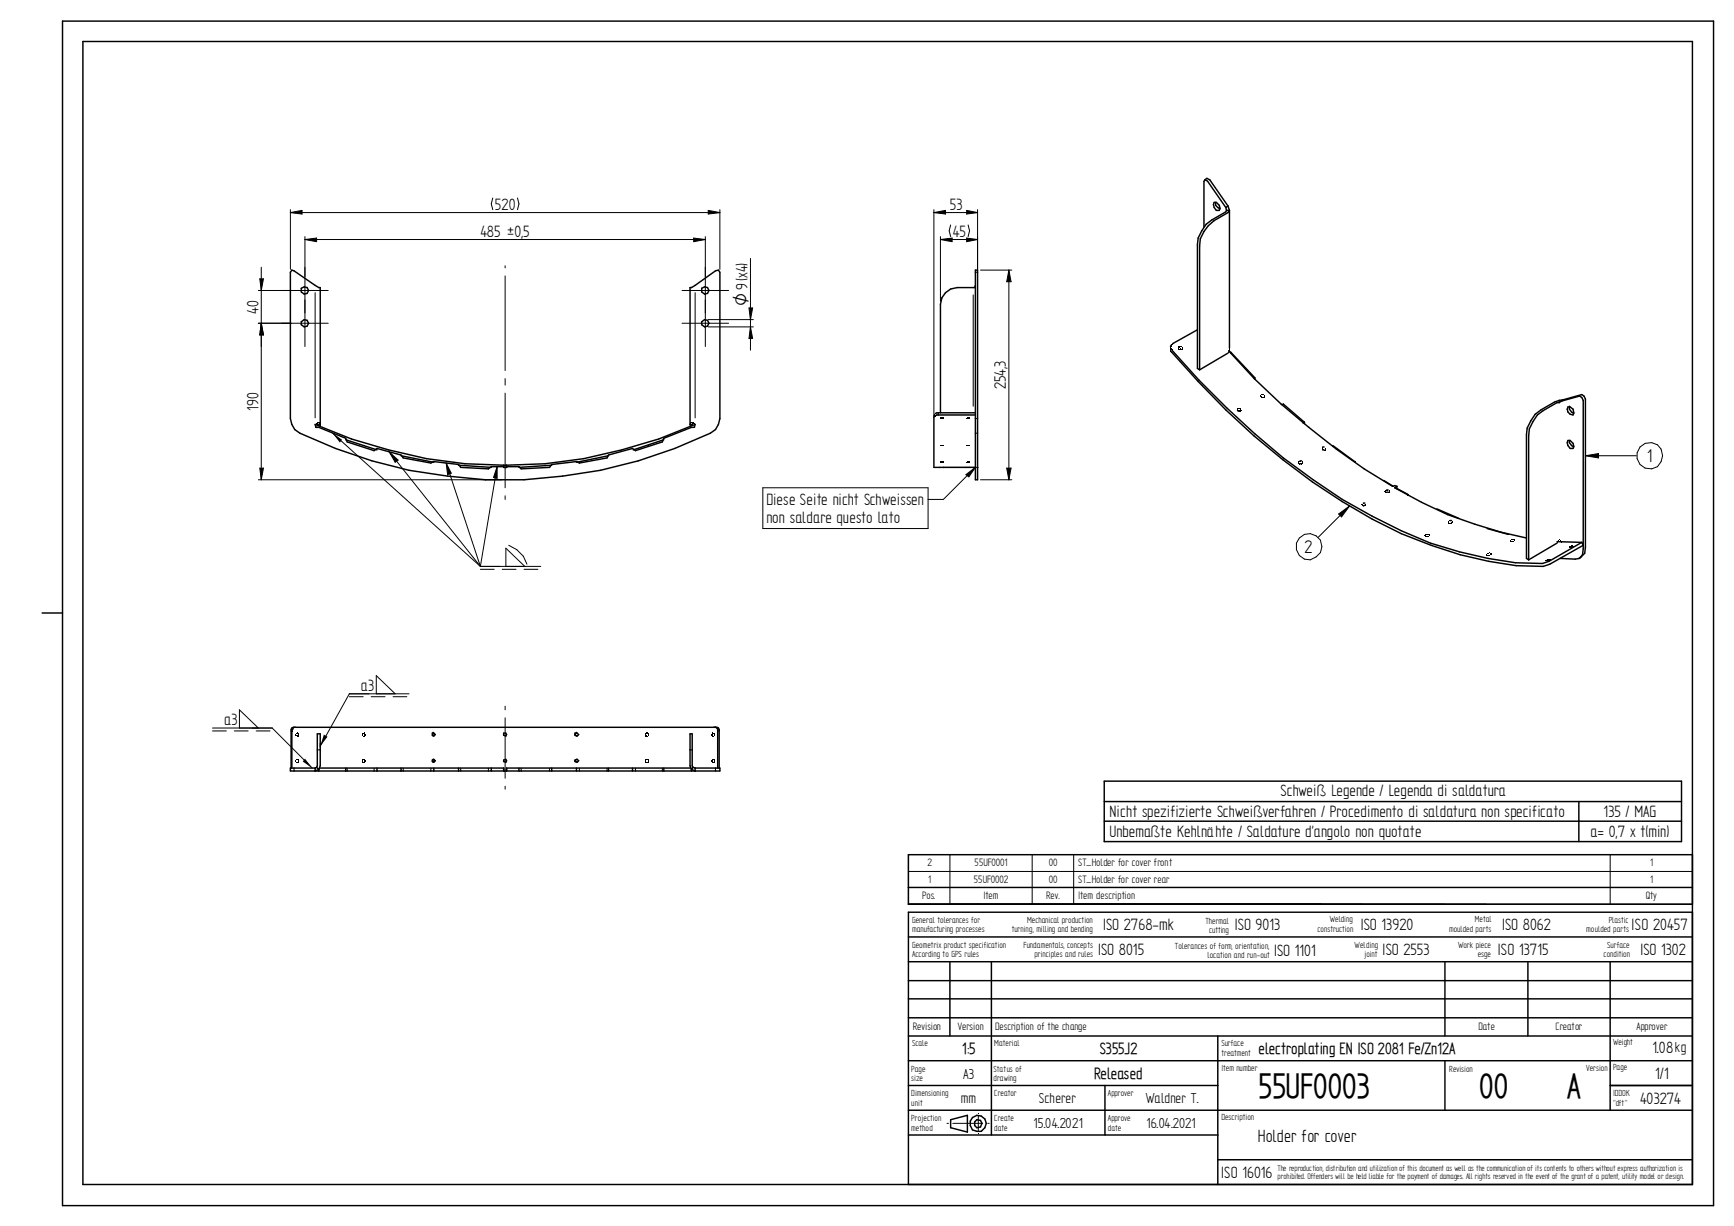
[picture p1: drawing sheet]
<svg xmlns="http://www.w3.org/2000/svg" width="420mm" height="297mm" viewBox="0 0 420 297" stroke-linecap="round" stroke-linejoin="round" font-family="sans-serif">
<g fill="none" stroke="#000" stroke-width=".35">
<path d="M15.2 5.1h400v287h-400zM20.1 10.1h390v276.9h-390zM291.9 43.6l.5-.4 .7 .4 4.4 6.3M294.2 49h.5l.7 .7 .2 .7-.2 .6h-.7l-.5-.7-.2-.7zM294.6 49v.7l1 .9M297 50.3l-4.4-6.4-.5-.3-.4 .3v11.1M297 50.3l.2 .7M297.2 51h.7M297.2 51l-.2 .3-3.3 2a8.1 8.1 0 0 0-3.6 6v30l.6 .3M297.5 49.9l-.5 .4M297.5 49.9l.4 1.1M297.9 51l-.4 .5a11 11 0 0 0-6.7 6.4l-.1 1.7v30"/>
<path d="M297.9 51v33.3M73 69.8l.7-.3 .7 .2 .4 .7-.4 .7-.7 .2-.7-.6zM73 78l.7-.6 .7 .2 .4 .7-.4 .7-.7 .2-.7-.5zM170 69.8l.7-.3 .7 .2 .4 .7-.4 .7-.7 .2-.7-.6zM170 78l.7-.6 .7 .2 .4 .7-.4 .7-.7 .2-.7-.5zM236.3 65.4h.6v50.8h-.6zM236.3 69.1l-.1 .6h-4.3a4.2 4.2 0 0 0-4 4v26.3M290.1 79.9l-6 3.4M283.8 85.2a176.1 176.1 0 0 0 48.7 40.6 100.7 100.7 0 0 0 34.9 11.3l6.5 .1 1.6-.5 8.1-4.6-.3-.7M283.8 83.6l-.2 .4M284 84.8a188.2 188.2 0 0 0 41.2 36.2l7.3 4.1a89.1 89.1 0 0 0 34.7 11.2l6.5 .2 1.6-.5 8-4.6M297.5 85.5l-6.8 4.1"/>
<path d="M299.8 99.5l.4 .2M304.1 91.9v-.4l-5.8-6.1-.6-.4a168.6 168.6 0 0 0 32.8 28.6l6.9 4.2 .5-.1 .6 .1M310.6 98.1l.4-.2 5.1 4.4M377.8 97.5h-.5l-3.4 2-1.4 1-1.9 3.4-.2 1.8v29.9M377.8 97v.5M377.8 97l-1.1 .4-3.3 1.9a8.1 8.1 0 0 0-3.5 6v30l.5 .3M378.3 97.2l4.4-1.2 .6 .3 .3 .7v36l-.1 1.4-.8 .9-1 .2-3.7-.2M378.3 97.2l-.5 .3M378.9 96.8l-.6 .4M378.9 96.8l4.4-1.2 .5 .4 .4 .7v35.9l-.2 1.5-1.4 1.2M378.9 96.8l-1.1 .2M379.9 98.6h.6l.7 .5 .1 .9-.1 .5a1.32 1.32 0 0 1-1.3-1.9z"/>
<path d="M380.3 98.4v.7l.5 .7 .5 .4M76.9 102.8h.7v-33.1h-.4l-.8-.6-5.2-3.5-.5-.2-.3 .6v35.4l.3 1.4 .7 1.3 1.3 .9a115.9 115.9 0 0 0 44.9 11.2 115.4 115.4 0 0 0 54.5-11.2l1.3-.9 .7-1.3 .3-1.4v-35.4l-.3-.6-.7 .2-5 3.5-.8 .6h-.4v33.1h.5M76.9 103h.7M83.8 106.5l7.6 2.5M97.2 110.4l7.9 1.6M111.1 112.7l7.9 .5M122 112.7l-9.3-.3a122 122 0 0 1-36.3-9.6l.1 .7h.7l6.6 2.7 .3 .9 6.5 2.1 .8-.5 5.8 1.5 .5 .7 6.7 1.3 .7-.4 6 .7 .5 .7 6.7 .4 .7-.5h3M122 112.7v.5h.7v-.5M122 112.7h.7M122.7 112.7l9.4-.3a122 122 0 0 0 36.3-9.6l-.1 .7h-.7l-6.8 2.7-.3 .9-6.5 2.1-.7-.5-5.9 1.5-.3 .7-6.7 1.3-.7-.4-6 .7-.5 .7-6.9 .4-.6-.5h-3M133.7 112.7l-8 .5M147.4 110.4l-7.7 1.6"/>
<path d="M160.8 106.5l-7.4 2.5M167.2 103h.5M226.3 100.5v12.7h10M236.3 100h-9.3l-.4 .2M236.3 100.5h-9.3l-.4 .2M315 111.7h.4M315 112.4h.4M316.1 102.3l-.4 .2M316.1 102.3v.4M320.5 108.3h.3M320.5 109h.3M322.9 107.9l5.3 3.9"/>
<path d="M335.3 116.4l2.3 1.4M336 118.7h.4M336 119.2h.4M338.5 117.8v.6l2.6 1.4M338.5 117.8l-.6 .4a92.4 92.4 0 0 0 25.8 10.7l6.2 1.5M379.9 106.7h.6l.7 .7 .1 .7-.1 .6h-.7l-.6-.8-.2-.7zM380.3 106.7v.5l.5 .7 .5 .4M330.4 121.9h.3M330.7 122.4l-.3 .2M348.2 123.3l5.3 2.3M351.3 126.1h.4M360.3 128.1l5.2 1.4"/>
<path d="M374.6 135.8h.4M377.3 131.6l-6.9 4M377.3 131.2l6 .2M10.2 148.5h5M71.1 176.4l-.4 .7v9M104.8 177.6h.3l.4 .4-.4 .3-.3-.1zM104.9 177.4l.4 .6-.4 .3M122 177.6h.6l.1 .4-.1 .3-.6-.1zM139.3 177.6h.6l.3 .4-.3 .3-.6-.1zM139.7 177.4l-.4 .6 .4 .3M173.4 176.2l.3 .2 .2 .3v9.4M70.5 186.1v-9.4l.2-.3 .4-.2h102.6l.4 .2 .2 .3v9.4"/>
<path d="M76.4 186.1h-6v.7h104v-.7h-6M76.4 186.1v.7l.8-.4M76.7 185.9l.2-.3v-7.8h.7v7.8l-.4 .8M76.7 185.9l.5 .5M76.7 185.9l-.3 .2M77.2 186.3v.5M77.4 186.1h44.6v.7M83.8 186.1v.7M91.4 186.1v.7M97.2 186.1v.7M104.8 184.1l.3-.1 .4 .3-.4 .4-.3-.2zM104.9 184l.4 .3-.4 .4"/>
<path d="M105.1 186.1v.7M111.1 186.1v.7M119 186.1v.7M122 184.1l.6-.1 .1 .3-.1 .4-.6-.2zM125.7 186.1v.7M133.7 186.1v.7M139.3 184.1l.6-.1 .3 .3-.3 .4-.6-.2zM139.7 186.1v.7M139.7 184l-.4 .3 .4 .4M147.4 186.1v.7M153.3 186.1v.7M160.8 186.1v.7"/>
<path d="M167.4 186.1h-44.7v.7M167.6 186.3v.5M167.9 185.9l-.2-.3v-7.8h-.5v7.8l.4 .8M167.9 185.9l-.3 .5M167.9 185.9l.5 .2M168.4 186.1v.7l-.8-.4M267.6 194.2h139.8M267.6 199h139.8M267.6 189.3h139.8v14.6h-139.8zM382.6 194.2v9.7M220.1 215h190M410.1 207.1h-190v12h190"/>
<path d="M220.1 227h190M220.1 233h190M220.1 237.6h190M230.2 233v18M240.2 233v42M350.1 233v18M370.2 233v18M390.2 233v36M410.1 221h-190v66M220.1 242h190M220.1 246.6h190M220.1 251h190"/>
<path d="M220.1 257h190M295.1 251v36M350.1 257v12M220.1 263h75M220.1 269h190M220.1 275h75M230.3 271.3l4.1-1.1v4.1l-4.1-1.1zM235.6 270.8a2.01 2.01 0 0 1 2.2-.4 2.01 2.01 0 0 1 1.2 1.8l-.4 1-.8 .9h-1.1l-1.1-.3-.5-1.1v-1.1zM236.2 271.8l.5-.5 .9 .2 .3 .7-.3 .8-.9 .2-.5-.5zM267.7 263v12M390.2 263h19.9M295.1 281h115"/>
</g>
<g fill="none" stroke="#000" stroke-width=".24">
<path d="M70.4 50.8v14.5M70.4 51.5l2.8-.5v.9zM70.4 51.5h104M73.9 57.3v26.7M73.9 58l2.8-.3v.9zM73.9 58h97M119.4 48l-.4 1.4 .4 1.4M125.4 48l.3 1.4-.3 1.4M168.1 57.7l2.8 .3-2.8 .6zM170.9 57.3v26.7M171.6 51l2.8 .5-2.8 .4zM174.4 50.8v14.5"/>
<path d="M226.3 51.5h10.6M226.3 50.8v49.6M226.3 51.5l2.8-.5v.9zM227.9 58h9M227.9 57.3v15.7M227.9 58l2.8-.3v.9zM230.3 54.5l-.3 1.4 .3 1.4M234.2 51l2.7 .5-2.7 .4zM234.2 57.7l2.7 .3-2.7 .6zM234.6 54.5l.3 1.4-.3 1.4M236.9 50.8v14.5M62.6 70.4h16.9"/>
<path d="M62.6 78.3h16.9M63 67.6h.8l-.5 2.8zM63.3 78.3l.5 2.8h-.8zM63.3 64.7v51.5M76.4 70.9v30.3M122.4 64.4v.5M122.4 66.9v22.9M165.3 70.4h11.2M165.3 78.3h11.2M168.4 70.9v30.3M171.6 79.2h10.9M171.6 77.4h10.9"/>
<path d="M181.5 74.6h.9l-.6 2.8zM181.8 79.2l.6 2.8h-.9zM181.8 62.6v22.2M235.8 71.4v27M236.3 66h.6M237.6 65.4h7.6M244.5 65.4l.5 2.9h-1.1zM244.5 65.4v50.8M122.4 91.7v1.6M122.4 95.2v23M62.6 116.2h59.1M63 113.4h.8l-.5 2.8z"/>
<path d="M80.6 105l35.8 32.2M94.3 109.5l22.1 27.7M94.3 109.5l2.2 2-.7 .5zM108.1 112.2l8.3 25M108.1 112.2l1.2 2.5-.8 .3zM120.5 113.1l-4.1 24.1M120.5 113.1v2.8l-.9-.2zM184.8 118.2h40.1v9.9h-40.1zM227.3 100v.5M228.4 113.2h8.6M234 115l2.3-1.8-1.5 2.3zM236.3 101.4h.6"/>
<path d="M236.3 105h.6M236.3 113.2l-7.7 7.8h-3.7M237.6 116.2h7.6M243.9 113.4h1.1l-.5 2.8zM384.2 110.4h12.3M384.2 110.4l3.1-.5v1zM397.4 108.3a3.1 3.1 0 0 1 4.5-.1 3.1 3.1 0 0 1 0 4.5 3.1 3.1 0 0 1-4.5-.2l-.7-1.4v-1.4zM116.4 137.2h14.6M116.4 137.9h3.3M121.7 137.9h3.3M122.4 120.1v.9M122.6 137.2v-4.4l4.6 4.4"/>
<path d="M123.3 132.1l1.9 1.1 1.6 1.6 .9 1.9M127 137.9h3.3M314.8 130.4a3.1 3.1 0 0 1 4.7-.1 3.1 3.1 0 0 1-.6 4.6 3 3 0 0 1-3.7 .2 3 3 0 0 1-1.1-3.5zM324.4 124.5l2.6-1.9-1.9 2.6zM327 122.6l-7.6 7.6M51.5 177.1h3.3M51.5 176.4h14.5l9.7 9.7M56.8 177.1h3.3M58 176.4v-4.4l4.6 4.4M62.1 177.1h3.3M84.6 168.8h3.4M89.9 168.8h3.4"/>
<path d="M91.2 168.1v-4.4l4.6 4.4M95.2 168.8h3.4M99.1 168.1h-14.5l-7 12.7M122.4 171.1v.9M122.4 173.9v14.7M173.9 177.1h.4M71.2 186.1v.7M76.9 181.7h.7M77.6 180.1v.9M84.1 186.1v.7M90.6 186.1v.7M97.7 186.1v.7"/>
<path d="M104.4 186.1v.7M111.6 186.1v.7M118.3 186.1v.7M122.4 190.5v.7M126.3 186.1v.7M133.2 186.1v.7M140.4 186.1v.7M147.1 186.1v.7M154 186.1v.7M160.5 186.1v.7M167.2 181.7h.5M173.4 186.1v.7"/>
<path d="M220.1 207.1v12h190M220.1 211.1h190M230.2 207.1v12M250.1 207.1v12M260.2 207.1v12M390.2 207.1v12M229.5 272.2h.3M230.9 272.2h7.2M237 270.4v3.5M239.3 272.2h.4"/>
</g>
<g fill="#000">
<path d="M283.4 84.8h.2v.2h-.2zM283.4 84.7h.2v.1h-.2zM283.4 84.5h.2v.2h-.2zM283.4 84.3h.2v.2h-.2zM283.4 84.1h.2v.2h-.2zM283.6 84h.2v.1h-.2zM283.6 84.1h.2v.2h-.2zM283.6 85h.2v.2h-.2zM283.6 84.8h.2v.2h-.2zM283.8 83.4h.2v.2h-.2zM283.8 83.6h.2v.2h-.2zM283.8 83.8h.2v.2h-.2z"/>
<path d="M283.8 84.3h.2v.2h-.2zM283.8 84.5h.2v.2h-.2zM283.8 85.2h.2v.2h-.2zM284 83.4h.1v.2h-.1zM284 84.7h.1v.1h-.1zM284.1 83.3h.2v.1h-.2zM285.4 84.1h.2v.2h-.2zM285.4 84.3h.2v.2h-.2zM285.6 84.1h.1v.2h-.1zM285.6 83.8h.1v.2h-.1zM285.6 84h.1v.1h-.1zM285.6 84.5h.1v.2h-.1z"/>
<path d="M285.7 84.1h.2v.2h-.2zM285.7 83.8h.2v.2h-.2zM285.7 84.5h.2v.2h-.2zM285.9 84.3h.2v.2h-.2zM285.9 83.8h.2v.2h-.2zM285.9 84.7h.2v.1h-.2zM286.1 84.7h.2v.1h-.2zM286.1 84.5h.2v.2h-.2zM286.1 84h.2v.1h-.2zM286.3 84.7h.1v.1h-.1zM286.3 84h.1v.1h-.1zM286.4 84.5h.2v.2h-.2z"/>
<path d="M286.4 84.3h.2v.2h-.2zM286.4 84.1h.2v.2h-.2zM297.5 85.4h.2v.1h-.2zM297.5 85.2h.2v.2h-.2zM297.7 85h.2v.2h-.2zM297.7 84.8h.2v.2h-.2zM297.9 84.7h.2v.1h-.2zM297.9 84.5h.2v.2h-.2zM297.9 84.3h.2v.2h-.2zM298.1 85.5h.2v.2h-.2zM299.7 99h.1v.1h-.1zM299.7 99.1h.1v.2h-.1z"/>
<path d="M299.7 99.3h.1v.2h-.1zM299.8 99.3h.2v.2h-.2zM299.8 99h.2v.1h-.2zM299.8 99.5h.2v.2h-.2zM300 99.3h.2v.2h-.2zM300 98.8h.2v.2h-.2zM300.2 99.3h.2v.2h-.2zM300.2 98.8h.2v.2h-.2zM300.2 99.7h.2v.1h-.2zM300.4 99.7h.1v.1h-.1zM300.4 99.5h.1v.2h-.1zM300.4 99h.1v.1h-.1z"/>
<path d="M300.5 99.5h.2v.2h-.2zM300.5 99.1h.2v.2h-.2zM300.5 99h.2v.1h-.2zM300.7 99.3h.2v.2h-.2zM303.9 91.5h.2v.2h-.2zM305.3 95.8h.2v.2h-.2zM305.3 96h.2v.1h-.2zM305.5 96h.2v.1h-.2zM305.5 95.6h.2v.2h-.2zM305.5 96.1h.2v.2h-.2zM305.7 96h.1v.1h-.1zM305.7 95.6h.1v.2h-.1z"/>
<path d="M305.7 96.3h.1v.2h-.1zM305.8 96.1h.2v.2h-.2zM305.8 95.6h.2v.2h-.2zM305.8 96.3h.2v.2h-.2zM306 96.3h.2v.2h-.2zM306 96.1h.2v.2h-.2zM306 95.6h.2v.2h-.2zM306.2 96.3h.2v.2h-.2zM306.2 96.1h.2v.2h-.2zM306.2 96h.2v.1h-.2zM306.2 95.8h.2v.2h-.2zM306.4 96h.1v.1h-.1z"/>
<path d="M76.4 102.8h.1v.2h-.1zM76.4 102.7h.1v.1h-.1zM76.5 102.7h.2v.1h-.2zM76.5 102.5h.2v.2h-.2zM76.7 102.5h.2v.2h-.2zM76.9 102.3h.2v.2h-.2zM76.9 102.5h.2v.2h-.2zM76.9 102.7h.2v.1h-.2zM76.9 102.8h.2v.2h-.2zM77.1 102.3h.1v.2h-.1zM77.2 102.3h.2v.2h-.2zM77.4 102.3h.2v.2h-.2z"/>
<path d="M77.4 102.5h.2v.2h-.2zM77.6 102.5h.2v.2h-.2zM77.6 102.7h.2v.1h-.2zM77.6 103h.2v.2h-.2zM88.4 107.9h.1v.2h-.1zM122 113.2h.2v.2h-.2zM122.7 113.1h.2v.1h-.2zM140.2 111.8h.2v.2h-.2zM157.1 107.8h.2v.2h-.2zM167.2 102.8h.2v.2h-.2zM167.2 102.7h.2v.1h-.2zM167.2 102.5h.2v.2h-.2z"/>
<path d="M167.2 102.3h.2v.2h-.2zM167.4 102.3h.2v.2h-.2zM167.6 102.3h.1v.2h-.1zM167.7 102.8h.2v.2h-.2zM167.7 102.7h.2v.1h-.2zM167.7 102.5h.2v.2h-.2zM167.7 102.3h.2v.2h-.2zM167.7 103h.2v.2h-.2zM167.9 102.3h.2v.2h-.2zM167.9 102.5h.2v.2h-.2zM168.1 102.5h.2v.2h-.2zM168.1 103.5h.2v.2h-.2z"/>
<path d="M168.3 102.5h.1v.2h-.1zM168.3 102.7h.1v.1h-.1zM226.3 100.5h.2v.2h-.2zM226.5 100.4h.1v.1h-.1zM226.5 100.9h.1v.2h-.1zM226.6 100.7h.2v.2h-.2zM227.7 112h.2v.2h-.2zM227.7 111.8h.2v.2h-.2zM227.7 107.9h.2v.2h-.2zM227.7 107.8h.2v.2h-.2zM227.7 101.2h.2v.2h-.2zM227.7 101.1h.2v.1h-.2z"/>
<path d="M227.9 112h.2v.2h-.2zM227.9 111.8h.2v.2h-.2zM227.9 107.9h.2v.2h-.2zM227.9 107.8h.2v.2h-.2zM227.9 101.4h.2v.2h-.2zM227.9 101.1h.2v.1h-.2zM228.1 112h.1v.2h-.1zM228.1 111.8h.1v.2h-.1zM228.1 107.9h.1v.2h-.1zM228.1 107.8h.1v.2h-.1zM228.1 101.4h.1v.2h-.1zM228.1 101.1h.1v.1h-.1z"/>
<path d="M228.2 111.8h.2v.2h-.2zM228.2 112h.2v.2h-.2zM228.2 107.8h.2v.2h-.2zM228.2 107.9h.2v.2h-.2zM228.2 101.1h.2v.1h-.2zM228.2 101.4h.2v.2h-.2zM228.4 111.8h.2v.2h-.2zM228.4 112h.2v.2h-.2zM228.4 107.8h.2v.2h-.2zM228.4 107.9h.2v.2h-.2zM228.4 101.1h.2v.1h-.2zM228.4 101.4h.2v.2h-.2z"/>
<path d="M228.6 111.8h.2v.2h-.2zM228.6 112h.2v.2h-.2zM228.6 107.8h.2v.2h-.2zM228.6 107.9h.2v.2h-.2zM228.6 101.1h.2v.1h-.2zM228.6 101.2h.2v.2h-.2zM234 112h.2v.2h-.2zM234 107.9h.2v.2h-.2zM234 101.2h.2v.2h-.2zM234.2 112h.2v.2h-.2zM234.2 111.8h.2v.2h-.2zM234.2 107.9h.2v.2h-.2z"/>
<path d="M234.2 107.8h.2v.2h-.2zM234.2 101.4h.2v.2h-.2zM234.2 101.2h.2v.2h-.2zM234.2 101.1h.2v.1h-.2zM234.4 112h.2v.2h-.2zM234.4 111.8h.2v.2h-.2zM234.4 107.9h.2v.2h-.2zM234.4 107.8h.2v.2h-.2zM234.4 101.4h.2v.2h-.2zM234.4 101.1h.2v.1h-.2zM234.6 111.8h.2v.2h-.2zM234.6 112h.2v.2h-.2z"/>
<path d="M234.6 107.8h.2v.2h-.2zM234.6 107.9h.2v.2h-.2zM234.6 101.1h.2v.1h-.2zM234.6 101.4h.2v.2h-.2zM234.8 111.8h.1v.2h-.1zM234.8 112h.1v.2h-.1zM234.8 107.8h.1v.2h-.1zM234.8 107.9h.1v.2h-.1zM234.8 101.1h.1v.1h-.1zM234.8 101.4h.1v.2h-.1zM234.9 111.8h.2v.2h-.2zM234.9 112h.2v.2h-.2z"/>
<path d="M234.9 107.8h.2v.2h-.2zM234.9 107.9h.2v.2h-.2zM234.9 101.1h.2v.1h-.2zM234.9 101.2h.2v.2h-.2zM234.9 101.4h.2v.2h-.2zM314.5 112h.2v.2h-.2zM314.7 111.7h.1v.1h-.1zM314.7 111.8h.1v.2h-.1zM314.7 112h.1v.2h-.1zM314.7 112.2h.1v.2h-.1zM314.8 112.2h.2v.2h-.2zM314.8 111.7h.2v.1h-.2z"/>
<path d="M314.8 112.4h.2v.1h-.2zM315 112.2h.2v.2h-.2zM315 111.7h.2v.1h-.2zM315.2 112.2h.2v.2h-.2zM315.4 112.4h.1v.1h-.1zM315.5 112.2h.2v.2h-.2zM315.5 112h.2v.2h-.2zM315.5 111.8h.2v.2h-.2zM320.3 108.5h.2v.2h-.2zM320.3 108.7h.2v.1h-.2zM320.3 108.8h.2v.2h-.2zM320.5 108.8h.2v.2h-.2z"/>
<path d="M320.5 108.3h.2v.2h-.2zM320.7 108.8h.1v.2h-.1zM320.8 109h.2v.2h-.2zM321 109h.2v.2h-.2zM321 108.5h.2v.2h-.2zM321.2 109h.2v.2h-.2zM321.2 108.8h.2v.2h-.2zM321.2 108.7h.2v.1h-.2zM321.2 108.5h.2v.2h-.2zM322.8 108.1h.1v.2h-.1zM328.1 111.8h.1v.2h-.1zM328.2 111.8h.2v.2h-.2z"/>
<path d="M335.1 116.4h.2v.2h-.2zM335.5 118.9h.1v.2h-.1zM335.6 118.7h.2v.2h-.2zM335.6 118.9h.2v.2h-.2zM335.6 119.1h.2v.1h-.2zM335.6 119.2h.2v.2h-.2zM335.8 118.7h.2v.2h-.2zM335.8 119.2h.2v.2h-.2zM336 118.7h.2v.2h-.2zM336.4 119.2h.1v.2h-.1zM336.5 119.2h.2v.2h-.2zM336.5 119.1h.2v.1h-.2z"/>
<path d="M336.5 118.9h.2v.2h-.2zM336.5 118.7h.2v.2h-.2zM338.3 118.4h.2v.1h-.2zM340.9 119.9h.2v.2h-.2zM341.1 119.8h.2v.1h-.2zM329.8 122.2h.2v.2h-.2zM330 122.1h.2v.1h-.2zM330 122.2h.2v.2h-.2zM330 122.4h.2v.2h-.2zM330.2 121.9h.2v.2h-.2zM330.2 122.4h.2v.2h-.2zM330.4 121.9h.1v.2h-.1z"/>
<path d="M330.7 122.4h.2v.2h-.2zM330.7 122.1h.2v.1h-.2zM330.9 122.2h.2v.2h-.2zM330.9 122.1h.2v.1h-.2zM345.2 129.6h.2v.2h-.2zM345.4 129.5h.1v.1h-.1zM345.4 129.6h.1v.2h-.1zM345.4 129.8h.1v.2h-.1zM345.5 129.5h.2v.1h-.2zM345.5 130h.2v.2h-.2zM345.7 129.5h.2v.1h-.2zM345.7 130h.2v.2h-.2z"/>
<path d="M345.9 129.5h.2v.1h-.2zM345.9 129.8h.2v.2h-.2zM346.1 129.8h.1v.2h-.1zM346.1 129.5h.1v.1h-.1zM346.2 129.6h.2v.2h-.2zM346.2 129.5h.2v.1h-.2zM348 123.5h.2v.1h-.2zM350.8 126.5h.2v.1h-.2zM351 126.3h.2v.2h-.2zM351 126.5h.2v.1h-.2zM351 126.6h.2v.2h-.2zM351.2 126.1h.1v.2h-.1z"/>
<path d="M351.2 126.6h.1v.2h-.1zM351.3 126.1h.2v.2h-.2zM351.3 126.6h.2v.2h-.2zM351.5 126.6h.2v.2h-.2zM351.7 126.5h.2v.1h-.2zM351.7 126.1h.2v.2h-.2zM351.9 126.5h.2v.1h-.2zM351.9 126.3h.2v.2h-.2zM353.3 125.6h.2v.2h-.2zM353.5 125.6h.1v.2h-.1zM360.2 134.2h.1v.2h-.1zM360.2 134.4h.1v.2h-.1z"/>
<path d="M360.3 128.1h.2v.1h-.2zM360.3 134.1h.2v.1h-.2zM360.3 134.4h.2v.2h-.2zM360.5 134.1h.2v.1h-.2zM360.5 134.4h.2v.2h-.2zM360.7 134.1h.2v.1h-.2zM360.7 134.4h.2v.2h-.2zM360.9 133.9h.1v.2h-.1zM360.9 134.4h.1v.2h-.1zM361 134.2h.2v.2h-.2zM361 134.1h.2v.1h-.2zM361.2 134.2h.2v.2h-.2z"/>
<path d="M361.2 134.1h.2v.1h-.2zM365.5 129.5h.1v.1h-.1zM365.8 131.1h.2v.1h-.2zM366 130.9h.2v.2h-.2zM366 131.1h.2v.1h-.2zM366.2 130.7h.1v.2h-.1zM366.2 131.1h.1v.1h-.1zM366.3 130.7h.2v.2h-.2zM366.3 131.1h.2v.1h-.2zM366.5 130.7h.2v.2h-.2zM366.5 131.1h.2v.1h-.2zM366.7 131.1h.2v.1h-.2z"/>
<path d="M366.7 130.7h.2v.2h-.2zM366.9 130.9h.1v.2h-.1zM366.9 130.7h.1v.2h-.1zM374.5 135.6h.1v.2h-.1zM374.5 135.8h.1v.2h-.1zM374.6 135.6h.2v.2h-.2zM374.6 135.8h.2v.2h-.2zM374.8 135.5h.2v.1h-.2zM375 135.5h.2v.1h-.2zM375 135.8h.2v.2h-.2zM375.2 135.5h.1v.1h-.1zM375.2 135.6h.1v.2h-.1z"/>
<path d="M375.3 135.6h.2v.2h-.2zM375.3 135.5h.2v.1h-.2zM375.5 135.5h.2v.1h-.2zM377.3 131.2h.2v.2h-.2zM377.3 131.4h.2v.2h-.2zM377.5 131.1h.1v.1h-.1zM377.6 130.9h.2v.2h-.2zM377.8 130.7h.2v.2h-.2zM378 130.9h.2v.2h-.2zM378.2 131.1h.1v.1h-.1zM378.3 131.4h.2v.2h-.2zM378.3 131.2h.2v.2h-.2z"/>
<path d="M380.1 132.5h.2v.1h-.2zM380.1 132.6h.2v.2h-.2zM380.3 132.3h.2v.2h-.2zM380.3 132.6h.2v.2h-.2zM380.5 132.3h.1v.2h-.1zM380.5 132.6h.1v.2h-.1zM380.6 132.3h.2v.2h-.2zM380.6 132.5h.2v.1h-.2zM380.8 132.1h.2v.2h-.2zM380.8 132.5h.2v.1h-.2zM381 132.3h.2v.2h-.2zM381 132.1h.2v.2h-.2z"/>
<path d="M381.2 132.3h.1v.2h-.1zM70.7 177.1h.2v.2h-.2zM71.2 176.2h.2v.2h-.2zM71.4 176.2h.2v.2h-.2zM71.6 178h.2v.2h-.2zM71.6 178.2h.2v.1h-.2zM71.6 177.8h.2v.2h-.2zM71.8 178.2h.1v.1h-.1zM71.8 177.6h.1v.2h-.1zM71.9 178.3h.2v.2h-.2zM71.9 178.2h.2v.1h-.2zM71.9 177.6h.2v.2h-.2z"/>
<path d="M71.9 177.4h.2v.2h-.2zM72.1 178.2h.2v.1h-.2zM72.1 178h.2v.2h-.2zM72.1 177.8h.2v.2h-.2zM72.1 178.3h.2v.2h-.2zM72.1 177.6h.2v.2h-.2zM72.3 178.2h.2v.1h-.2zM72.3 178h.2v.2h-.2zM72.3 177.8h.2v.2h-.2zM72.3 177.6h.2v.2h-.2zM87.6 178h.2v.2h-.2zM87.6 178.2h.2v.1h-.2z"/>
<path d="M87.6 177.8h.2v.2h-.2zM87.8 178.2h.2v.1h-.2zM87.8 177.6h.2v.2h-.2zM88 178.3h.2v.2h-.2zM88 177.6h.2v.2h-.2zM88.2 178.3h.2v.2h-.2zM88.2 178.2h.2v.1h-.2zM88.2 177.6h.2v.2h-.2zM88.2 177.4h.2v.2h-.2zM88.4 178.2h.1v.1h-.1zM88.4 178h.1v.2h-.1zM88.4 177.8h.1v.2h-.1z"/>
<path d="M88.4 177.6h.1v.2h-.1zM88.5 178.2h.2v.1h-.2zM88.5 178h.2v.2h-.2zM88.5 177.8h.2v.2h-.2zM156.3 178h.1v.2h-.1zM156.3 178.2h.1v.1h-.1zM156.3 177.6h.1v.2h-.1zM156.3 177.8h.1v.2h-.1zM156.4 178h.2v.2h-.2zM156.4 178.2h.2v.1h-.2zM156.4 177.8h.2v.2h-.2zM156.4 178.3h.2v.2h-.2z"/>
<path d="M156.4 177.6h.2v.2h-.2zM156.6 178.2h.2v.1h-.2zM156.6 178.3h.2v.2h-.2zM156.6 177.6h.2v.2h-.2zM156.6 177.4h.2v.2h-.2zM156.8 177.4h.2v.2h-.2zM156.8 178.3h.2v.2h-.2zM156.8 177.6h.2v.2h-.2zM157 178.2h.1v.1h-.1zM157 178h.1v.2h-.1zM157 177.8h.1v.2h-.1zM157 177.6h.1v.2h-.1z"/>
<path d="M172.3 178h.2v.2h-.2zM172.3 178.2h.2v.1h-.2zM172.3 177.8h.2v.2h-.2zM172.5 178.2h.2v.1h-.2zM172.5 178.3h.2v.2h-.2zM172.5 177.6h.2v.2h-.2zM172.7 178h.1v.2h-.1zM172.7 178.2h.1v.1h-.1zM172.7 177.6h.1v.2h-.1zM172.7 177.8h.1v.2h-.1zM172.7 178.3h.1v.2h-.1zM172.7 177.4h.1v.2h-.1z"/>
<path d="M172.8 178.3h.2v.2h-.2zM172.8 177.6h.2v.2h-.2zM173 178.2h.2v.1h-.2zM173 178h.2v.2h-.2zM173 177.8h.2v.2h-.2zM173 177.6h.2v.2h-.2zM71.6 184.3h.2v.2h-.2zM71.6 184.5h.2v.2h-.2zM71.6 184.1h.2v.2h-.2zM71.8 184.7h.1v.2h-.1zM71.8 184h.1v.2h-.1zM71.9 184.7h.2v.2h-.2z"/>
<path d="M71.9 184h.2v.2h-.2zM72.1 184.5h.2v.2h-.2zM72.1 184.3h.2v.2h-.2zM72.1 184.1h.2v.2h-.2zM72.1 184.7h.2v.2h-.2zM72.1 184h.2v.2h-.2zM72.3 184.7h.2v.2h-.2zM72.3 184.5h.2v.2h-.2zM72.3 184.3h.2v.2h-.2zM72.3 184.1h.2v.2h-.2zM72.3 184h.2v.2h-.2zM87.6 184.3h.2v.2h-.2z"/>
<path d="M87.6 184.5h.2v.2h-.2zM87.6 184.1h.2v.2h-.2zM87.8 184.7h.2v.2h-.2zM87.8 184h.2v.2h-.2zM88 184.7h.2v.2h-.2zM88 184h.2v.2h-.2zM88.2 184.7h.2v.2h-.2zM88.2 184h.2v.2h-.2zM88.4 184.5h.1v.2h-.1zM88.4 184.3h.1v.2h-.1zM88.4 184.1h.1v.2h-.1zM88.4 184.7h.1v.2h-.1z"/>
<path d="M88.4 184h.1v.2h-.1zM88.5 184.5h.2v.2h-.2zM88.5 184.3h.2v.2h-.2zM88.5 184.1h.2v.2h-.2zM122 186.8h.2v.2h-.2zM122.7 186.8h.2v.2h-.2zM156.3 184.3h.1v.2h-.1zM156.3 184.5h.1v.2h-.1zM156.3 184.7h.1v.2h-.1zM156.3 184h.1v.2h-.1zM156.3 184.1h.1v.2h-.1zM156.4 184.3h.2v.2h-.2z"/>
<path d="M156.4 184.5h.2v.2h-.2zM156.4 184.1h.2v.2h-.2zM156.4 184.7h.2v.2h-.2zM156.4 184h.2v.2h-.2zM156.6 184.7h.2v.2h-.2zM156.6 184h.2v.2h-.2zM156.8 184h.2v.2h-.2zM156.8 184.7h.2v.2h-.2zM157 184.7h.1v.2h-.1zM157 184.5h.1v.2h-.1zM157 184.3h.1v.2h-.1zM157 184.1h.1v.2h-.1z"/>
<path d="M157 184h.1v.2h-.1zM172.3 184.3h.2v.2h-.2zM172.3 184.5h.2v.2h-.2zM172.3 184.1h.2v.2h-.2zM172.5 184.7h.2v.2h-.2zM172.5 184h.2v.2h-.2zM172.7 184.3h.1v.2h-.1zM172.7 184.5h.1v.2h-.1zM172.7 184.7h.1v.2h-.1zM172.7 184h.1v.2h-.1zM172.7 184.1h.1v.2h-.1zM172.8 184.7h.2v.2h-.2z"/>
<path d="M172.8 184h.2v.2h-.2zM173 184.7h.2v.2h-.2zM173 184.5h.2v.2h-.2zM173 184.3h.2v.2h-.2zM173 184.1h.2v.2h-.2zM173 184h.2v.2h-.2zM237 274.6h.2v.2h-.2zM237 269.7h.2v.2h-.2z"/>
</g>
<g fill="#000">
<path d="M70.4 51.5l2.8-.5v.9zM73.9 58l2.8-.3v.9zM168.1 57.7l2.8 .3-2.8 .6zM171.6 51l2.8 .5-2.8 .4zM226.3 51.5l2.8-.5v.9zM227.9 58l2.8-.3v.9zM234.2 51l2.7 .5-2.7 .4zM234.2 57.7l2.7 .3-2.7 .6zM63 67.6h.8l-.5 2.8zM181.5 74.6h.9l-.6 2.8zM244.5 65.4l.5 2.9h-1.1zM63.3 78.3l.5 2.8h-.8z"/>
<path d="M181.8 79.2l.6 2.8h-.9zM63 113.4h.8l-.5 2.8zM80.6 105l2.3 1.5-.5 .7zM94.3 109.5l2.2 2-.7 .5zM108.1 112.2l1.2 2.5-.8 .3zM120.5 113.1v2.8l-.9-.2zM234 115l2.3-1.8-1.5 2.3zM243.9 113.4h1.1l-.5 2.8zM384.2 110.4l3.1-.5v1zM324.4 124.5l2.6-1.9-1.9 2.6zM78.5 178l.9 .5-1.8 2.3zM73.9 183.8l1.8 2.3-2.3-1.6z"/>
</g>
<g font-size="9.6">
<text x="305" y="266">55UF0003</text>
<text x="358.4" y="266">00</text>
<text x="379.7" y="266">A</text>
</g>
<g font-size="5">
<text x="399.2" y="112">1</text>
<text x="316.1" y="134.1">2</text>
</g>
<text font-size="4.8" x="304.8" y="276.6">Holder for cover</text>
<g font-size="4.5">
<text x="119.9" y="50.8">520</text>
<text x="230.2" y="50.8">53</text>
<text x="116.4" y="57.3">485 ±0,5</text>
<text x="230.9" y="57.3">45</text>
<text x="62.6" y="76" transform="rotate(-90 62.6 76)">40</text>
<text x="243.8" y="94.4" transform="rotate(-90 243.8 94.4)">254,3</text>
<text x="62.6" y="99.5" transform="rotate(-90 62.6 99.5)">190</text>
<text x="185.7" y="122.4">Diese Seite nicht Schweissen</text>
<text x="185.7" y="126.6">non saldare questo lato</text>
<text x="87.5" y="167.4">a3</text>
<text x="54.3" y="175.7">a3</text>
<text x="268.8" y="197.9">Nicht spezifizierte Schweißverfahren / Procedimento di saldatura non specificato</text>
<text x="310.2" y="193">Schweiß Legende / Legenda di saldatura</text>
<text x="388.6" y="197.9">135 / MAG</text>
<text x="268.8" y="202.8">Unbemaßte Kehlnähte / Saldature d'angolo non quotate</text>
<text x="385.4" y="202.8">a= 0,7 x t(min)</text>
<text x="267.2" y="225.4">ISO 2768-mk</text>
<text x="299.1" y="225.4">ISO 9013</text>
<text x="329.7" y="225.4">ISO 13920</text>
<text x="363.9" y="225.2">ISO 8062</text>
<text x="395.3" y="225.4">ISO 20457</text>
<text x="266" y="231.4">ISO 8015</text>
<text x="308.7" y="231.6">ISO 1101</text>
<text x="334.9" y="231.4">ISO 2553</text>
<text x="362.8" y="231.4">ISO 13715</text>
<text x="397.4" y="231.4">ISO 1302</text>
<text x="400.4" y="255.2">1.08</text>
<text x="401.1" y="261.4">1/1</text>
<text x="397.4" y="267.4">403274</text>
<text x="295.8" y="285.4">ISO 16016</text>
</g>
<g font-size="4.4">
<text x="233.2" y="255.4">1:5</text>
<text x="266.5" y="255.4">S355J2</text>
<text x="305" y="255.4">electroplating EN ISO 2081 Fe/Zn12A</text>
<text x="265.1" y="261.4">Released</text>
</g>
<text font-size="4.3" x="181.1" y="74.1" transform="rotate(-90 181.1 74.1)">O9(x4)</text>
<g font-size="4">
<text x="405.9" y="254.9">kg</text>
<text x="233.3" y="261.4">A3</text>
<text x="232.8" y="267.2">mm</text>
<text x="251.7" y="267.2">Scherer</text>
<text x="277.6" y="267.2">Waldner T.</text>
<text x="250.5" y="273.2">15.04.2021</text>
<text x="277.8" y="273.2">16.04.2021</text>
</g>
<g font-size="2.9">
<text x="224.7" y="209.9">2</text>
<text x="236.2" y="209.9">55UF0001</text>
<text x="254.2" y="209.9">00</text>
<text x="261.2" y="209.9">ST_Holder for cover front</text>
<text x="399.9" y="209.9">1</text>
<text x="224.9" y="214">1</text>
<text x="236" y="214">55UF0002</text>
<text x="254.2" y="214">00</text>
<text x="261.2" y="214">ST_Holder for cover rear</text>
<text x="399.9" y="214">1</text>
<text x="223.5" y="217.8">Pos.</text>
<text x="238.3" y="217.8">Item</text>
<text x="253.5" y="217.8">Rev.</text>
<text x="261.2" y="217.8">Item description</text>
<text x="398.8" y="217.8">Qty</text>
<text x="221.2" y="249.6">Revision</text>
<text x="232.1" y="249.6">Version</text>
<text x="241.1" y="249.6">Description of the change</text>
<text x="358.2" y="249.6">Date</text>
<text x="376.9" y="249.6">Creator</text>
<text x="396.5" y="249.6">Approver</text>
</g>
<g font-size="2.4">
<text x="221" y="223.7">General tolerances for</text>
<text x="221" y="225.8">manufacturing processes</text>
<text x="245.2" y="225.8">turning, milling and bending</text>
<text x="248.9" y="223.7">Mechanical production</text>
<text x="292.1" y="223.8">Thermal</text>
<text x="293" y="226">cutting</text>
<text x="319.2" y="225.8">construction</text>
<text x="322.2" y="223.5">Welding</text>
<text x="351.2" y="225.8">moulded parts</text>
<text x="357.3" y="223.5">Metal</text>
<text x="384.3" y="225.8">moulded parts</text>
<text x="389.8" y="223.7">Plastic</text>
<text x="221" y="229.7">Geometrix product specification</text>
<text x="221" y="232">According to GPS rules</text>
<text x="248" y="229.7">Fundamentals, concepts</text>
<text x="250.6" y="232">principles and rules</text>
<text x="284.7" y="229.8">Tolerances of form, orientation,</text>
<text x="292.6" y="232.1">location and run-out</text>
<text x="328.2" y="229.7">Welding</text>
<text x="330.5" y="231.8">joint</text>
<text x="353.3" y="229.7">Work piece</text>
<text x="358.1" y="231.8">esge</text>
<text x="388.6" y="231.8">condition</text>
<text x="389.4" y="229.7">Surface</text>
<text x="221" y="253.5">Scale</text>
<text x="240.9" y="253.5">Material</text>
<text x="296" y="253.5">Surface</text>
<text x="296" y="255.8">treatment</text>
<text x="390.9" y="253.3">Weight</text>
<text x="220.8" y="259.6">Page</text>
<text x="220.8" y="261.9">size</text>
<text x="240.8" y="259.6">Status of</text>
<text x="240.8" y="261.9">drawing</text>
<text x="296" y="259.5">Item number</text>
<text x="351.2" y="259.6">Revision</text>
<text x="384.3" y="259.5">Version</text>
<text x="390.9" y="259.3">Page</text>
<text x="220.8" y="265.6">Dimensioning</text>
<text x="220.8" y="267.9">unit</text>
<text x="240.9" y="265.5">Creator</text>
<text x="268.4" y="265.5">Approver</text>
<text x="390.9" y="265.6">IDDOK</text>
<text x="390.9" y="267.9">&quot;dft&quot;</text>
<text x="220.8" y="271.6">Projection</text>
<text x="220.8" y="273.9">method</text>
<text x="240.9" y="271.6">Create</text>
<text x="240.9" y="273.9">date</text>
<text x="268.4" y="271.6">Approve</text>
<text x="268.4" y="273.9">date</text>
<text x="296" y="271.5">Description</text>
</g>
<g font-size="2.3">
<text x="309.5" y="283.6">The reproduction, distribution and utilization of this document as well as the communication of its contents to others without express authorization is</text>
<text x="309.5" y="285.6">prohibited. Offenders will be held liable for the payment of damages. All rights reserved in the event of the grant of a patent, utility model or design.</text>
</g>
</svg>
